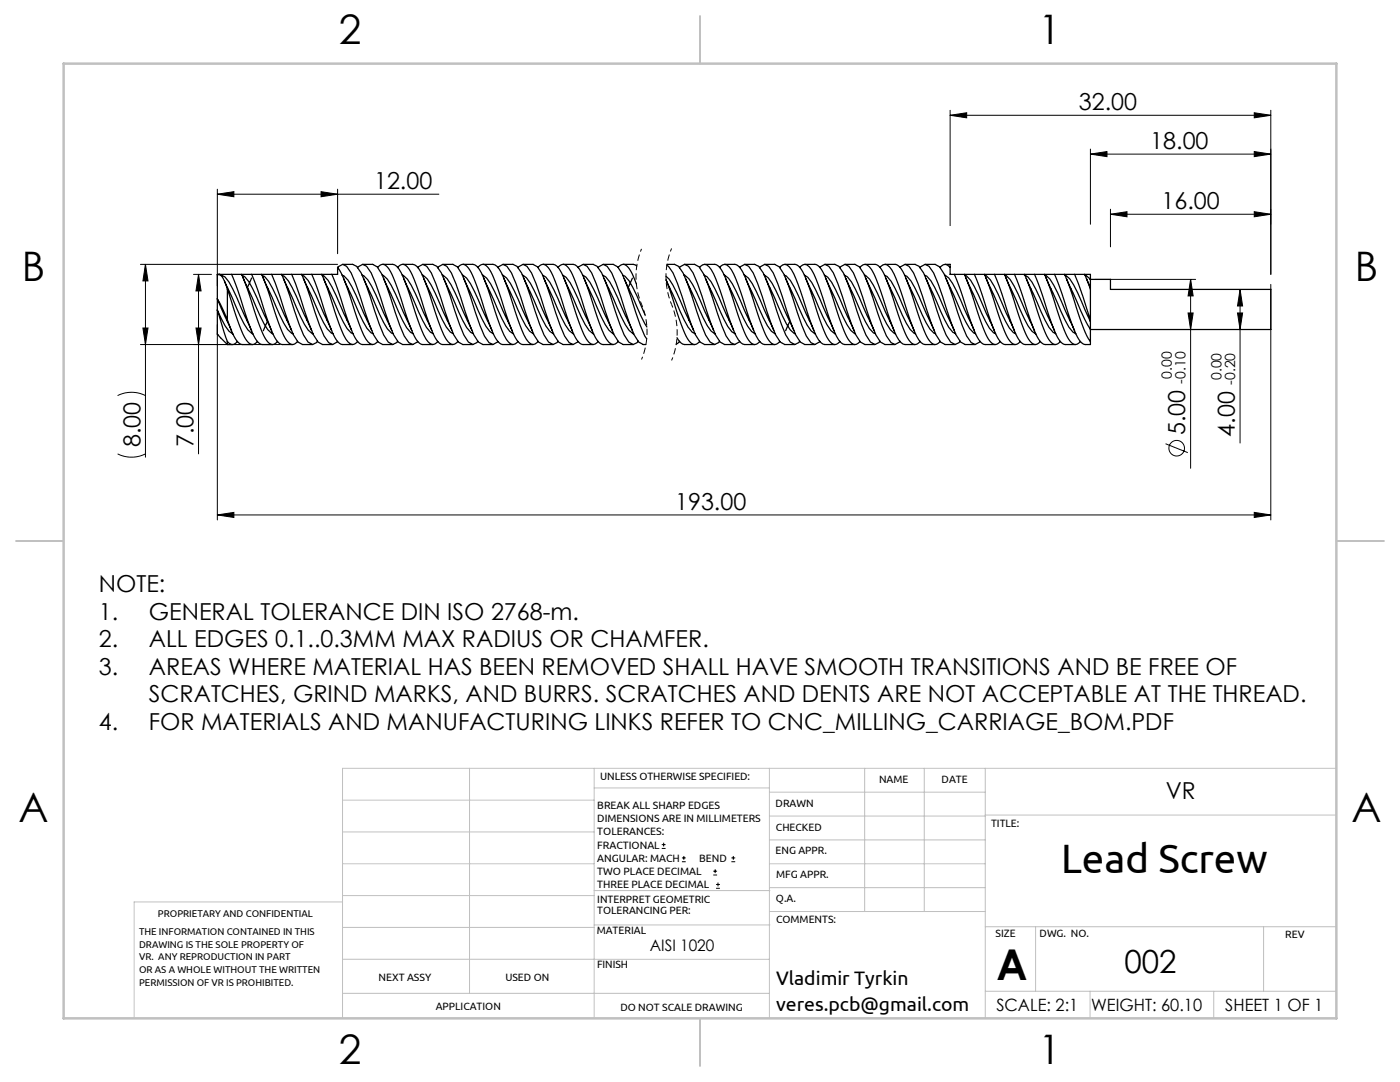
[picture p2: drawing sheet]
<svg xmlns="http://www.w3.org/2000/svg" width="279mm" height="216mm" viewBox="0 0 279 216" stroke-linecap="round" stroke-linejoin="round" font-family="sans-serif">
<g fill="none" stroke="#000" stroke-width=".2">
<path d="M43.4 38.8l3.3-.6v1.1zM43.4 37.8v19.3M43.4 38.8h44.2M64.1 38.2l3.3 .6-3.3 .5zM67.4 37.8v12.8M189.6 23l3.3-.5v1zM189.6 22v23M189.6 23h64M217.6 30.8l3.3-.6v1.1zM217.6 29.8v15M217.6 30.8h36M250.3 22.5l3.3 .5-3.3 .5z"/>
<path d="M250.3 30.2l3.3 .6-3.3 .5zM253.6 22v32.8M28 52.8h39.4M29 52.8v38.4M29 52.8l.5 3.3h-1zM38.6 54.8h3.6M39.6 54.8l.5 3.3h-1zM39.6 54.8v35.8M218.6 55.8h20M221.6 42.8l3.3-.6v1.1zM221.6 41.8v7.5M221.6 42.8h32"/>
<path d="M237.6 55.8l.5 3.3h-1zM237.6 55.8v37.6M247.5 57.8l.5 3.3h-1zM247.5 57.8v30.6M250.3 42.2l3.3 .6-3.3 .5zM253.6 56.8v47M23.5 78.9a6.2 6.2 0 0 1 5.5 0M28 68.8h27.9M28.5 65.4h1l-.5 3.4zM39.1 65.4h1l-.5 3.4zM43.4 64.7v39.1M218.6 65.8h20"/>
<path d="M237.1 62.4h1l-.5 3.4zM247 62.4h1l-.5 3.4zM23.5 90.6a6.2 6.2 0 0 0 5.5 0M232.6 88.5l4.5 1.8M43.4 102.8l3.3-.6v1.1zM43.4 102.8h210.2M250.3 102.2l3.3 .6-3.3 .5zM132.1 169.3h.7M132.1 168.5h.7M132.4 168.2v.7M136.1 171.9h.8M136.1 171.2h.8"/>
<path d="M136.5 170.8v.8M142.3 174.6h.8M142.3 173.8h.8M142.7 173.5v.7M142.9 177.3h.8M142.9 176.5h.8M143.3 176.1v.8M146 171.9h.7M146 171.2h.7M146.3 170.8v.8"/>
<circle cx="234.8" cy="89.4" r="1.56"/>
</g>
<path d="M128 49.7a14.4 14.4 0 0 0 0 11M128 60.7a14.4 14.4 0 0 1 0 11" fill="none" stroke="#000" stroke-width=".2" stroke-dasharray="1.3 .6" stroke-dashoffset=".7" stroke-linecap="butt"/>
<path d="M134 49.6a14.5 14.5 0 0 0 0 11.2M134 60.8a14.5 14.5 0 0 1 0 11.1" fill="none" stroke="#000" stroke-width=".2" stroke-dasharray="1.3 .6" stroke-dashoffset=".6" stroke-linecap="butt"/>
<g fill="none" stroke="#c0c0c0" stroke-width=".2">
<path d="M68.4 159.7h50.2M93.7 153.3v44.9M118.6 153.3v49.9M118.6 157.2h34.9M153.5 153.3v49.9M153.5 158.1h43.1M172.6 153.3v28.6M184.5 153.3v28.6M196.6 153.3v49.9M266.7 153.3h-198.3v49.9M68.4 178.7h50.2M68.4 172.4h50.2"/>
<path d="M68.4 166h50.2M68.4 180h-41.6v23.2M118.6 177.7h35.1M153.5 167.6h43.1M153.5 162.8h43.1M153.5 172.4h43.1M153.5 177.1h43.1M196.6 162.6h70.1M68.4 198.2h85.1M68.4 185.1h50.2M68.4 191.4h50.2M118.6 191.4h34.9"/>
<path d="M118.6 184.6h35.1M153.7 181.9h42.9M196.6 197.8h70.1M196.6 184.9h70.1M206.7 184.9v12.9M217.5 197.8v5.4M242.2 197.8v5.4M252.2 184.9v12.9"/>
</g>
<path d="M139.7 3.2v9.5M3.2 107.9h9.5M266.7 107.9h9.5M139.7 203.2v9.5" fill="none" stroke="#c0c0c0" stroke-width=".25"/>
<path d="M12.7 12.7h254v190.5h-254z" fill="none" stroke="#c0c0c0" stroke-width=".5"/>
<g fill="#000">
<path d="M250.3 30.2l3.3 .6-3.3 .5zM217.6 30.8l3.3-.6v1.1z"/>
<path d="M29 52.8l.5 3.3h-1zM28.5 65.4h1l-.5 3.4z"/>
<path d="M39.6 54.8l.5 3.3h-1zM39.1 65.4h1l-.5 3.4z"/>
<path d="M250.3 42.2l3.3 .6-3.3 .5zM221.6 42.8l3.3-.6v1.1z"/>
<path d="M237.1 62.4h1l-.5 3.4zM237.6 55.8l.5 3.3h-1zM247 62.4h1l-.5 3.4zM247.5 57.8l.5 3.3h-1z"/>
<path d="M43.4 102.8l3.3-.6v1.1zM250.3 102.2l3.3 .6-3.3 .5zM43.4 38.8l3.3-.6v1.1zM64.1 38.2l3.3 .6-3.3 .5zM189.6 23l3.3-.5v1zM250.3 22.5l3.3 .5-3.3 .5z"/>
</g>
<g fill="none" stroke="#000" stroke-width=".25">
<path d="M43.4 59.6l2.8 6.4M43.4 54.9a1.06 1.06 0 0 1 1.2 .9l.8 1.9M43.4 59.6l2 4.2M43.4 54.9v4.7M43.4 59.6v2.3M43.8 54.8l1.1 .5a21.4 21.4 0 0 1 3.1 5.9l1.3 2.8M43.8 54.8h2.4M43.8 54.8h-.4v.1M44.8 56.1l.6 1.4M45.4 57.7a67.1 67.1 0 0 0 3.6 9.9 1.47 1.47 0 0 0 1.8 1l.6-.5M45.4 57.7v6.1M45.4 57.5l.9 1.9a33.8 33.8 0 0 0 3.2 6.4l1 .8"/>
<path d="M46.2 54.8l1 2.3a79.5 79.5 0 0 0 3.8 10.5l.5 .6 .5 .5 2.4 .1M46.2 54.8h2M48.2 54.8h2M48.2 54.8l1 2.4a75.8 75.8 0 0 0 3.8 10.5 1.34 1.34 0 0 0 2 .8l.4-.4M48.3 54.9l.5 .3a20.4 20.4 0 0 1 3.2 5.9l1.3 2.9M48.5 55.4l1.8 3.9a35.6 35.6 0 0 0 3.1 6.5l1.1 .8M50.2 55.5l-.8 1.9M50.2 54.8l1.1 2.7a65.6 65.6 0 0 0 3.8 10.3l.5 .6 .6 .3 2.2 .1M50.2 54.8h2M52.2 54.8l1 2.4a75.7 75.7 0 0 0 3.8 10.5 1.34 1.34 0 0 0 2 .8l.4-.4M52.2 54.8h2M52.3 55l.5 .2a19.4 19.4 0 0 1 3.2 5.9l2.2 4.8"/>
<path d="M52.5 55.4l1.8 3.8a37.7 37.7 0 0 0 3.1 6.5l.8 .8 .3 .1M54.2 54.8l4.4 12 .9 1.5 .9 .5h2M54.2 54.8h2M56.2 54.8l4.4 12 .9 1.5 .9 .5 .8-.4 .2-.3M56.2 54.8h2M56.3 54.9l.5 .2a18.4 18.4 0 0 1 3.1 5.9l2.3 4.9M56.6 55.5l1.8 4a32.9 32.9 0 0 0 3.1 6.4l1 .7M58.2 54.8l4.4 12 .9 1.5 .9 .5h2M58.2 54.8h2M60.2 54.8l.9 2 2.7 8.1 .9 2.1 .9 1.4 .8 .4 1-.7M60.2 54.8h2M60.3 54.9l.4 .2a17 17 0 0 1 3.2 5.7l1.4 3.2"/>
<path d="M60.6 55.5l.8 2M61.4 57.5l.8 1.5a42.3 42.3 0 0 0 3.1 6.6l.8 .9 .4 .1M62.2 54.8l1.3 3.3 2 6.2a8.6 8.6 0 0 0 2.5 4.3l2.4 .2M62.2 54.8h2M64.2 54.8l1.2 3.1a61.7 61.7 0 0 0 3.6 9.8 1.31 1.31 0 0 0 2.2 .7l.2-.3M64.2 54.8h2M64.3 54.9l.4 .2a16.6 16.6 0 0 1 3.1 5.7l1.5 3.1M64.6 55.6l1.5 3.3a45 45 0 0 0 3.2 6.7l.8 .8 .4 .2M66.2 54.8l1.3 3.3 2 6.2a8.6 8.6 0 0 0 2.5 4.3l2.4 .2M67.4 53.4v1.4h-1.2M67.4 53.4a33.3 33.3 0 0 1 3.4 8.6l.9 2.7a8.6 8.6 0 0 0 2.2 3.9 1.12 1.12 0 0 0 1.5-.5M67.4 53.4l1-.6 .8 .3 .9 1.4 .9 2.1 2.7 8.1 .9 2.1 .9 1.5 .9 .5h2"/>
<path d="M68.3 54.9l.3 .1a15.8 15.8 0 0 1 3.2 5.7l1.5 3.4M68.4 52.8h2l.8 .3 .9 1.4 .9 2.1 2.7 8.1 .9 2.1 .9 1.5 .9 .5 .8-.4 .2-.3M68.6 55.6l2.3 5.1a17.3 17.3 0 0 0 3.1 5.7l.5 .2M71.4 53.4l1-.6 .8 .3 .9 1.4 .9 2.1 2.7 8.1 .9 2.1 .9 1.5 .9 .5h2M72.3 54.9l.3 .1 .8 .8a40.3 40.3 0 0 1 3.1 6.6l.8 1.6M72.4 52.8h2l.9 .4 .9 1.5 .9 2.1 2.7 8.1 .9 2.1 .9 1.4 .8 .4 1-.7M72.6 55.6l.9 2M73.4 57.5l.8 1.5a42.3 42.3 0 0 0 3.1 6.6l.8 .9 .4 .1M75.4 53.4a1.23 1.23 0 0 1 1.2-.6 1.23 1.23 0 0 1 1 .9l.7 1.2 .8 1.9 2.4 7.5a8.6 8.6 0 0 0 2.5 4.3l2.4 .2M76.3 54.9l1 .8a35.9 35.9 0 0 1 3.2 6.5l1.7 3.8M76.4 52.8h2a2.47 2.47 0 0 1 1.7 1.7l1.3 3.4a61.6 61.6 0 0 0 3.6 9.8 1.31 1.31 0 0 0 2.2 .7l.2-.3M76.6 55.6l.9 2"/>
<path d="M77.5 57.6l1.3 2.9a19.2 19.2 0 0 0 3.2 5.8l.5 .3M79.4 53.4a1.23 1.23 0 0 1 1.2-.6 1.23 1.23 0 0 1 1 .9l.7 1.2 .8 1.9 2.4 7.5a8.6 8.6 0 0 0 2.5 4.3l2.4 .2M80.3 54.9l1 .8a36 36 0 0 1 3.2 6.5l.8 1.8M80.4 52.8h2a2.47 2.47 0 0 1 1.7 1.7l1.3 3.4a61.7 61.7 0 0 0 3.6 9.8 1.31 1.31 0 0 0 2.2 .7l.2-.3M80.6 55.6l2.2 4.8a20.2 20.2 0 0 0 3.1 5.9l.6 .3M83.4 53.4l1-.6 .8 .3 .9 1.4 .9 2.1 2.7 8.1 .9 2.1 .9 1.5 .9 .5h2M84.3 54.9l1 .8a34.1 34.1 0 0 1 3.1 6.4l1.8 3.8M84.4 52.8h2l.8 .3 .9 1.4 .9 2.1 2.7 8.1 .9 2.1 .9 1.5 .9 .5 .8-.4 .2-.3M84.6 55.6l2.1 4.7a21.3 21.3 0 0 0 3.2 6l.6 .3M87.4 53.4l1-.6 .8 .3 .9 1.4 .9 2.1 2.7 8.1 .9 2.1 .9 1.5 .9 .5h2M88.3 54.9l.9 .7a32.2 32.2 0 0 1 3.2 6.4l.9 1.9M88.4 52.8h2l.9 .4 .9 1.5 .9 2.1 2.7 8.1 .9 2.1 .9 1.4 .8 .4 1-.7"/>
<path d="M88.6 55.6l.9 2M89.5 57.6l1.3 2.8a19.6 19.6 0 0 0 3.1 5.9l.6 .3M91.4 53.4a1.23 1.23 0 0 1 1.2-.6 1.23 1.23 0 0 1 1 .9l.7 1.2 .8 1.9 2.4 7.5a8.6 8.6 0 0 0 2.5 4.3l2.4 .2M92.3 54.9l.8 .6a28.3 28.3 0 0 1 3.2 6.3l1 2.1M92.4 52.8h2a2.47 2.47 0 0 1 1.7 1.7l1.3 3.4a61.6 61.6 0 0 0 3.6 9.8 1.31 1.31 0 0 0 2.2 .7l.2-.3M92.6 55.6l2 4.5a23.5 23.5 0 0 0 3.2 6.1l.7 .4M95.4 53.4a1.23 1.23 0 0 1 1.2-.6 1.23 1.23 0 0 1 1 .9l.7 1.2 .8 1.9 2.4 7.5a8.6 8.6 0 0 0 2.5 4.3l2.4 .2M96.3 54.9l.8 .6a29 29 0 0 1 3.2 6.3l1.9 4.2M96.4 52.8h2a2.47 2.47 0 0 1 1.7 1.7l1.3 3.4a61.7 61.7 0 0 0 3.6 9.8 1.31 1.31 0 0 0 2.2 .7l.2-.3M96.6 55.5l2 4.5a24.8 24.8 0 0 0 3.1 6.1l.8 .5M99.4 53.4l1-.6 .8 .3 .9 1.4 .9 2.1 2.7 8.1 .9 2.1 .9 1.5 .9 .5h2M100.3 54.8l.8 .7a27.5 27.5 0 0 1 3.1 6.2l2 4.3"/>
<path d="M100.4 52.8h2l.8 .3 .9 1.4 .9 2.1 2.7 8.1 .9 2.1 .9 1.5 .9 .5 .8-.4 .2-.3M100.6 55.5l.9 2M101.5 57.5l1 2.4a26.1 26.1 0 0 0 3.2 6.2l.8 .6M103.4 53.4l1-.6 .8 .3 .9 1.4 .9 2.1 2.7 8.1 .9 2.1 .9 1.5 .9 .5h2M104.2 54.8l.9 .6a26.1 26.1 0 0 1 3.1 6.2l1.1 2.3M104.4 52.8h2l.9 .4 .9 1.5 .9 2.1 2.7 8.1 .9 2.1 .9 1.4 .8 .4 1-.7M104.5 55.5l2.1 4.5a24.7 24.7 0 0 0 3.1 6.1l.8 .5M107.4 53.4a1.23 1.23 0 0 1 1.2-.6 1.23 1.23 0 0 1 1 .9l.7 1.2 .8 1.9 2.4 7.5a8.6 8.6 0 0 0 2.5 4.3l2.4 .2M108.3 54.9l.6 .4a22.4 22.4 0 0 1 3.2 6l2.1 4.7M108.4 52.8h2a2.47 2.47 0 0 1 1.7 1.7l1.3 3.4a61.7 61.7 0 0 0 3.6 9.8 1.31 1.31 0 0 0 2.2 .7l.2-.3M108.5 55.5l2 4.2a29.1 29.1 0 0 0 3.1 6.3l.9 .6M111.4 53.4a1.23 1.23 0 0 1 1.2-.6 1.23 1.23 0 0 1 1 .9l.7 1.2 .8 1.9 2.4 7.5a8.6 8.6 0 0 0 2.5 4.3l2.4 .2"/>
<path d="M112.3 54.9l.7 .4a23.5 23.5 0 0 1 3.1 6.1l1.2 2.5M112.4 52.8h2a2.47 2.47 0 0 1 1.7 1.7l1.3 3.4a61.6 61.6 0 0 0 3.6 9.8 1.31 1.31 0 0 0 2.2 .7l.2-.3M112.6 55.5l1.8 4.1a30.6 30.6 0 0 0 3.2 6.3l.9 .7M115.4 53.4l1-.6 .8 .3 .9 1.4 .9 2.1 2.7 8.1 .9 2.1 .9 1.5 .9 .5h2M116.3 54.9l.6 .4a22.3 22.3 0 0 1 3.2 6l1.2 2.7M116.4 52.8h2l.8 .3 .9 1.4 .9 2.1 2.7 8.1 .9 2.1 .9 1.5 .9 .5 .8-.4 .2-.3M116.6 55.5l1.8 4a32.3 32.3 0 0 0 3.1 6.4l1 .7M119.4 53.4l1-.6 .8 .3 .9 1.4 .9 2.1 2.7 8.1 .9 2.1 .9 1.5 .9 .5h.5M120.3 54.9l.6 .3a21.2 21.2 0 0 1 3.1 6l1.3 2.8M120.4 52.8h2l.9 .4 .9 1.5 1.8 4.8a34.6 34.6 0 0 0 3.1 8.1M120.6 55.6l1.8 4a31.2 31.2 0 0 0 3.1 6.3l1 .7M123.4 53.4a1.23 1.23 0 0 1 1.2-.6 1.23 1.23 0 0 1 1 .9l1.4 3"/>
<path d="M124.3 54.9l.4 .2a17.9 17.9 0 0 1 3.2 5.8l.8 1.9M124.4 52.8h2l.7 .3M124.6 55.6l3.3 7.3 1.2 2.3M126.2 55.5l-.8 1.9M132.9 55.1a13.5 13.5 0 0 1 3 5.2l1.6 3.6M133.1 53l.3 .1 .9 1.4 .9 2.1 2.7 8.1 .9 2.1 .9 1.5 .9 .5h2M133.1 52.8h1.5l.8 .3 .9 1.4 .9 2.1 2.7 8.1 .9 2.1 .9 1.5 .9 .5 .8-.4 .2-.3M135.6 53.4l1-.6 .8 .3 .9 1.4 .9 2.1 2.7 8.1 .9 2.1 .9 1.5 .9 .5h2M136.5 54.9l1 .7a32.8 32.8 0 0 1 3.1 6.4l.9 1.9M136.6 52.8h2l.9 .4 .9 1.5 .9 2.1 2.7 8.1 .9 2.1 .9 1.4 .8 .4 1-.7M136.8 55.6l2 4.2a26.8 26.8 0 0 0 3.1 6.3l.8 .6M139.6 53.4a1.12 1.12 0 0 1 1.9-.2 23.9 23.9 0 0 1 3.2 7.7l1.3 4a7.6 7.6 0 0 0 2.2 3.7l2.4 .2"/>
<path d="M140.5 54.9l.6 .3a20.7 20.7 0 0 1 3.2 6l1.2 2.7M140.6 52.8h2a3.5 3.5 0 0 1 2.1 2.4l3.1 9.2a8.5 8.5 0 0 0 2.4 4.2 1.09 1.09 0 0 0 1.4-.5M140.8 55.6l.9 2M141.7 57.6l1.2 2.5a23.1 23.1 0 0 0 3.1 6.1l.7 .4M143.6 53.4a1.11 1.11 0 0 1 1.9-.2 23.9 23.9 0 0 1 3.2 7.7l1.3 4a7.6 7.6 0 0 0 2.2 3.7l2.4 .2M144.5 54.9l.9 .6a29.5 29.5 0 0 1 3.1 6.3l1.9 4.1M144.6 52.8h2a3.5 3.5 0 0 1 2.1 2.4l3.1 9.2a8.5 8.5 0 0 0 2.4 4.2 1.09 1.09 0 0 0 1.4-.5M144.8 55.6l.9 1.9M145.7 57.6l1.1 2.4a24.4 24.4 0 0 0 3.2 6.1l.7 .5M147.6 53.4l1-.6 .8 .3 .9 1.4 .9 2.1 2.7 8.1 .9 2.1 .9 1.5 .9 .5h2M148.5 54.8l.9 .7a28 28 0 0 1 3.1 6.2l1.9 4.2M148.6 52.8h2l.8 .3 .9 1.4 .9 2.1 2.7 8.1 .9 2.1 .9 1.5 .9 .5 .8-.4 .2-.3"/>
<path d="M148.8 55.6l.9 1.9M149.7 57.6l1.1 2.3a25.7 25.7 0 0 0 3.2 6.2l.7 .6M151.6 53.4l1-.6 .8 .3 .9 1.4 .9 2.1 2.7 8.1 .9 2.1 .9 1.5 .9 .5h2M152.5 54.8l.8 .6a26.5 26.5 0 0 1 3.2 6.3l1.9 4.2M152.6 52.8h2l.9 .4 .9 1.5 .9 2.1 2.7 8.1 .9 2.1 .9 1.4 .8 .4 1-.7M152.8 55.6l.9 1.9M153.7 57.5l.9 1.9a34 34 0 0 0 3.1 6.4l1 .8M155.6 53.4a1.12 1.12 0 0 1 1.9-.2 23.9 23.9 0 0 1 3.2 7.7l1.3 4a7.6 7.6 0 0 0 2.2 3.7l2.4 .2M156.5 54.9l.4 .2a16.5 16.5 0 0 1 3.2 5.6l1.4 3.3M156.6 52.8h2a3.5 3.5 0 0 1 2.1 2.4l3.1 9.2a8.5 8.5 0 0 0 2.4 4.2 1.09 1.09 0 0 0 1.4-.5M156.8 55.6l.9 1.9M157.7 57.5l1 2.2a28.5 28.5 0 0 0 3.2 6.3l.8 .6"/>
<path d="M159.6 53.4a1.11 1.11 0 0 1 1.9-.2 23.9 23.9 0 0 1 3.2 7.7l1.3 4a7.6 7.6 0 0 0 2.2 3.7l2.4 .2M160.5 54.9l.7 .4a23.9 23.9 0 0 1 3.2 6.2l2 4.5M160.6 52.8h2a3.5 3.5 0 0 1 2.1 2.4l3.1 9.2a8.5 8.5 0 0 0 2.4 4.2 1.09 1.09 0 0 0 1.4-.5M160.8 55.6l1.9 4a30 30 0 0 0 3.1 6.4l.9 .6M163.6 53.4l1-.6 .8 .3 .9 1.4 .9 2.1 2.7 8.1 .9 2.1 .9 1.5 .9 .5h2M164.5 54.9l.7 .4a22.7 22.7 0 0 1 3.1 6.1l2.1 4.6M164.6 52.8h2l.8 .3 .9 1.4 .9 2.1 2.7 8.1 .9 2.1 .9 1.5 .9 .5 .8-.4 .2-.3M164.8 55.6l.9 2M165.7 57.6l.9 1.9a31.7 31.7 0 0 0 3.2 6.4l.9 .7M167.6 53.4l1-.6 .8 .3 .9 1.4 .9 2.1 2.7 8.1 .9 2.1 .9 1.5 .9 .5h2M168.5 54.9l.6 .4a21.6 21.6 0 0 1 3.2 6l1.3 2.7M168.6 52.8h2l.9 .4 .9 1.5 .9 2.1 2.7 8.1 .9 2.1 .9 1.4 .8 .4 1-.7"/>
<path d="M168.8 55.6l1.6 3.4a43.8 43.8 0 0 0 3.1 6.6l.8 .8 .4 .2M171.6 53.4a1.12 1.12 0 0 1 1.9-.2 23.9 23.9 0 0 1 3.2 7.7l1.3 4a7.6 7.6 0 0 0 2.2 3.7l2.4 .2M172.5 54.9l1 .8a34.8 34.8 0 0 1 3.2 6.4l1.7 3.9M172.6 52.8h2a3.5 3.5 0 0 1 2.1 2.4l3.1 9.2a8.5 8.5 0 0 0 2.4 4.2 1.09 1.09 0 0 0 1.4-.5M172.8 55.6l1.8 3.7a35.4 35.4 0 0 0 3.1 6.5l1 .8M175.6 53.4a1.11 1.11 0 0 1 1.9-.2 23.9 23.9 0 0 1 3.2 7.7l1.3 4a7.6 7.6 0 0 0 2.2 3.7l2.4 .2M176.5 54.9l.5 .3a19.5 19.5 0 0 1 3.2 5.9l2.2 4.9M176.6 52.8h2a3.5 3.5 0 0 1 2.1 2.4l3.1 9.2a8.5 8.5 0 0 0 2.4 4.2 1.09 1.09 0 0 0 1.4-.5M176.8 55.5l.9 2M177.7 57.5l.8 1.7a37.4 37.4 0 0 0 3.1 6.5l.9 .8 .2 .1M179.6 53.4l1-.6 .8 .3 .9 1.4 .9 2.1 2.7 8.1 .9 2.1 .9 1.5 .9 .5h2M180.5 54.9l.5 .2a18.5 18.5 0 0 1 3.2 5.9l2.2 4.9"/>
<path d="M180.6 52.8h2l.8 .3 .9 1.4 .9 2.1 2.7 8.1 .9 2.1 .9 1.5 .9 .5 .8-.4 .2-.3M180.8 55.5l.9 2M181.7 57.5l.8 1.6a39.6 39.6 0 0 0 3.1 6.6l.8 .8 .3 .1M183.6 53.4l1-.6 .8 .3 .9 1.4 .9 2.1 2.7 8.1 .9 2.1 .9 1.5 .9 .5h2M184.5 54.9l.5 .2a17.6 17.6 0 0 1 3.1 5.8l1.4 3M184.6 52.8h2l.9 .4 .9 1.5 .9 2.1 2.7 8.1 .9 2.1 .9 1.4 .8 .4 1-.7M184.8 55.6l2.2 4.8a20.3 20.3 0 0 0 3.2 5.9l.5 .3M188.5 54.8l.8 .7a27.4 27.4 0 0 1 3.2 6.2l1.9 4.2M188.6 52.8h1v.6M188.8 55.6l.9 2M189.6 53.4a1.12 1.12 0 0 0-1-.6 1.12 1.12 0 0 0-1 .6M189.6 53.4v1.4h.9"/>
<path d="M189.7 57.6l.7 1.3a44.6 44.6 0 0 0 3.1 6.7l.8 .8 .4 .2M190.5 54.8l1 2.7a65.6 65.6 0 0 0 3.9 10.3l.4 .6 .6 .3 2.2 .1M190.5 54.8h2M192.5 54.8l.9 2.4a75.7 75.7 0 0 0 3.9 10.5 1.34 1.34 0 0 0 1.9 .8l.4-.4M192.5 54.8h2M192.5 54.9l.4 .1a15.9 15.9 0 0 1 3.2 5.7l1.5 3.3M192.8 55.4l2.3 5.3a17.2 17.2 0 0 0 3.2 5.7l.4 .2M194.5 54.8l1 2.7a65.7 65.7 0 0 0 3.9 10.3l.4 .6 .6 .3 2.2 .1M194.5 54.8h2M196.5 54.8l.9 2.4a75.9 75.9 0 0 0 3.9 10.5 1.34 1.34 0 0 0 1.9 .8l.4-.4M196.5 54.8h2M196.5 54.9l.3 .1 .8 .8a40.6 40.6 0 0 1 3.2 6.6l.8 1.7"/>
<path d="M196.8 55.4l2.3 5.2a18.1 18.1 0 0 0 3.1 5.8l.5 .2M198.5 54.8l.9 2.4a75.9 75.9 0 0 0 3.9 10.5l.7 .8 .4 .2 2.2 .1M198.5 54.8h2M200.5 54.8l.9 2.4a75.7 75.7 0 0 0 3.9 10.5 1.34 1.34 0 0 0 1.9 .8l.4-.4M200.5 54.8h2M200.5 54.9l.3 .1a14.6 14.6 0 0 1 3.2 5.5l2.5 5.5M200.8 55.4l.9 2.1M201.7 57.5l1.1 2.4a25.5 25.5 0 0 0 3.2 6.2l.7 .5M202.5 54.8l.9 2.4a75.9 75.9 0 0 0 3.9 10.5l.7 .8 .4 .2 2.2 .1M202.5 54.8h2M204.3 54.8l.8 .5a21.8 21.8 0 0 1 3.2 6l2.2 4.7M204.5 54.8h2"/>
<path d="M204.5 54.8l1 2.7a65.6 65.6 0 0 0 3.9 10.3 1.26 1.26 0 0 0 1.9 .7l.3-.4M204.8 55.6l2.2 4.8a20.1 20.1 0 0 0 3.2 5.9l.5 .3M206.5 54.8l1 2.7a65.7 65.7 0 0 0 3.9 10.3l.4 .6 .6 .3 2.2 .1M206.5 54.8h2M208.5 54.8l.9 2.4a75.9 75.9 0 0 0 3.9 10.5 1.34 1.34 0 0 0 1.9 .8l.4-.4M208.5 54.8h2M208.5 54.9l.3 .1a13.4 13.4 0 0 1 3.1 5.3l1.7 3.7M208.8 55.5l.9 2.1M209.7 57.6l1.3 2.7a21.1 21.1 0 0 0 3.1 6l.6 .3M210.5 54.8l1 2.7a65.6 65.6 0 0 0 3.9 10.3l.6 .7a1.89 1.89 0 0 0 1.6 .3v-.7M210.5 54.8h2M212.5 54.8l.9 2.4a78.8 78.8 0 0 0 3.8 10.4l.4 .5"/>
<path d="M212.5 54.8h2M212.5 54.9l1 .7a32.5 32.5 0 0 1 3.1 6.4l1 2.1v-.3M212.8 55.6l2.1 4.6a29 29 0 0 0 2.7 5.5M214.5 54.8l1.6 4.4 1.5 4.6M214.5 54.8h2M216.5 54.8l1.1 2.9M216.5 54.8h1.1v1M216.5 54.9l1.1 .9M216.8 55.6l.8 1.7M217.6 57.7v6.1M217.6 55.8v1.9M217.6 55.8h4v2h32v8h-36"/>
<path d="M43.4 61.9l2 6.2M43.4 61.9l1.5 3.1 .8 1.1 .8 .6M43.4 61.9v4.2a1.13 1.13 0 0 0 .6 1.3l1.4 1.4M43.4 66.8h.1M45.4 63.8l.3 .9a7.7 7.7 0 0 0 2.2 3.9l2.5 .2M45.4 68.1v.7M45.4 68.8h1M47.4 68.1a1.13 1.13 0 0 1-2 0M49.3 64l.9 2M53.3 64l.9 2M53.4 64.1l-.8 1.9M65.3 63.9l.9 2"/>
<path d="M69.3 63.9l.9 2M73.3 64l.9 2M77.3 64l.9 2M85.3 64l.9 1.9M93.3 63.9l.9 2M97.3 63.9l.9 2M109.3 64l.9 2M117.3 63.9l.9 2M121.3 64l.9 1.9M125.3 64l.9 1.9M135.1 67.4a2.18 2.18 0 0 0 1.5 1.4h2M135.6 68.1l-.6 .6"/>
<path d="M137.5 63.9l.9 2M138.7 66.6l-.6-.3a20.9 20.9 0 0 1-3.1-6l-2.1-4.5 2.9 8.6a8.5 8.5 0 0 0 2.4 4.2 1.09 1.09 0 0 0 1.4-.5M141.5 63.9l.9 2M145.5 63.9l.9 2M157.6 64.1l-.8 1.9M161.5 64l.9 1.9M173.6 64l.8 2M189.5 63.9l.9 2M197.6 64l.9 2M201.6 64l.9 2M213.6 64l.9 2M217.6 65.7v2.4"/>
<path d="M217.6 64.1v1.6"/>
</g>
<text font-size="8.5" x="198.9" y="195.5">A</text>
<text font-size="8.2" x="211.8" y="174.2">Lead Screw</text>
<g font-size="8.1">
<text x="67.6" y="8.9">2</text>
<text x="207.3" y="8.9">1</text>
<text x="4.4" y="56.2">B</text>
<text x="270.4" y="56.2">B</text>
<text x="3.7" y="164.1">A</text>
<text x="269.7" y="164.1">A</text>
<text x="67.6" y="212.4">2</text>
<text x="207.3" y="212.4">1</text>
</g>
<text font-size="6.3" x="224.4" y="194.1">002</text>
<g font-size="4.7">
<text x="215.3" y="22">32.00</text>
<text x="229.6" y="29.7">18.00</text>
<text x="74.7" y="37.7">12.00</text>
<text x="231.8" y="41.7">16.00</text>
<text x="28" y="89.3" transform="rotate(-90 28 89.3)">8.00</text>
<text x="38.6" y="89.3" transform="rotate(-90 38.6 89.3)">7.00</text>
<text x="236.5" y="86.9" transform="rotate(-90 236.5 86.9)">5.00</text>
<text x="246.5" y="87.1" transform="rotate(-90 246.5 87.1)">4.00</text>
<text x="134.7" y="101.7">193.00</text>
<text x="19.7" y="118.1">NOTE:</text>
<text x="19.7" y="123.6">1.</text>
<text x="29.7" y="123.6">GENERAL TOLERANCE DIN ISO 2768-m.</text>
<text x="19.7" y="129.2">2.</text>
<text x="29.7" y="129.2">ALL EDGES 0.1..0.3MM MAX RADIUS OR CHAMFER.</text>
<text x="19.7" y="134.7">3.</text>
<text x="29.7" y="134.7">AREAS WHERE MATERIAL HAS BEEN REMOVED SHALL HAVE SMOOTH TRANSITIONS AND BE FREE OF</text>
<text x="29.7" y="140.2">SCRATCHES, GRIND MARKS, AND BURRS. SCRATCHES AND DENTS ARE NOT ACCEPTABLE AT THE THREAD.</text>
<text x="19.7" y="145.7">4.</text>
<text x="29.7" y="145.7">FOR MATERIALS AND MANUFACTURING LINKS REFER TO CNC_MILLING_CARRIAGE_BOM.PDF</text>
<text x="232.7" y="159.4">VR</text>
</g>
<g font-size="3.9">
<text x="154.9" y="196.6">Vladimir Tyrkin</text>
<text x="154.9" y="201.6">veres.pcb@gmail.com</text>
</g>
<g font-size="3.4">
<text x="198.8" y="201.7">SCALE: 2:1</text>
<text x="217.7" y="201.8">WEIGHT: 60.10</text>
<text x="244.5" y="201.7">SHEET 1 OF 1</text>
</g>
<text font-size="3.2" x="129.7" y="189.8">AISI 1020</text>
<g font-size="2.8">
<text x="233.9" y="75.6" transform="rotate(-90 233.9 75.6)">0.00</text>
<text x="236.6" y="76.5" transform="rotate(-90 236.6 76.5)">-0.10</text>
<text x="243.8" y="75.8" transform="rotate(-90 243.8 75.8)">0.00</text>
<text x="246.5" y="76.8" transform="rotate(-90 246.5 76.8)">-0.20</text>
</g>
<g font-size="2.1">
<text x="119.8" y="155.6">UNLESS OTHERWISE SPECIFIED:</text>
<text x="119.2" y="161.4">BREAK ALL SHARP EDGES</text>
<text x="154.8" y="161">DRAWN</text>
<text x="175.4" y="156.2">NAME</text>
<text x="187.9" y="156.2">DATE</text>
<text x="119.2" y="164">DIMENSIONS ARE IN MILLIMETERS</text>
<text x="119.2" y="166.7">TOLERANCES:</text>
<text x="154.9" y="165.8">CHECKED</text>
<text x="197.8" y="165">TITLE:</text>
<text x="119.2" y="169.3">FRACTIONAL</text>
<text x="119.2" y="172">ANGULAR: MACH</text>
<text x="139.5" y="172">BEND</text>
<text x="154.8" y="170.5">ENG APPR.</text>
<text x="119.2" y="174.6">TWO PLACE DECIMAL</text>
<text x="119.2" y="177.3">THREE PLACE DECIMAL</text>
<text x="154.9" y="180">Q.A.</text>
<text x="154.9" y="175.2">MFG APPR.</text>
<text x="119.2" y="180.2">INTERPRET GEOMETRIC</text>
<text x="119.2" y="182.3">TOLERANCING PER:</text>
<text x="154.9" y="184.2">COMMENTS:</text>
<text x="119.1" y="186.3">MATERIAL</text>
<text x="198.7" y="187">SIZE</text>
<text x="207.5" y="187">DWG. NO.</text>
<text x="256.5" y="187.1">REV</text>
<text x="75.5" y="195.8">NEXT ASSY</text>
<text x="100.9" y="195.7">USED ON</text>
<text x="119.2" y="193.1">FINISH</text>
<text x="86.9" y="201.6">APPLICATION</text>
<text x="123.8" y="201.6">DO NOT SCALE DRAWING</text>
</g>
<g font-size="2">
<text x="31.5" y="183">PROPRIETARY AND CONFIDENTIAL</text>
<text x="27.8" y="186.6">THE INFORMATION CONTAINED IN THIS</text>
<text x="27.8" y="189.1">DRAWING IS THE SOLE PROPERTY OF</text>
<text x="27.8" y="191.6">VR. ANY REPRODUCTION IN PART</text>
<text x="27.8" y="194.2">OR AS A WHOLE WITHOUT THE WRITTEN</text>
<text x="27.8" y="196.7">PERMISSION OF VR IS PROHIBITED.</text>
</g>
</svg>
